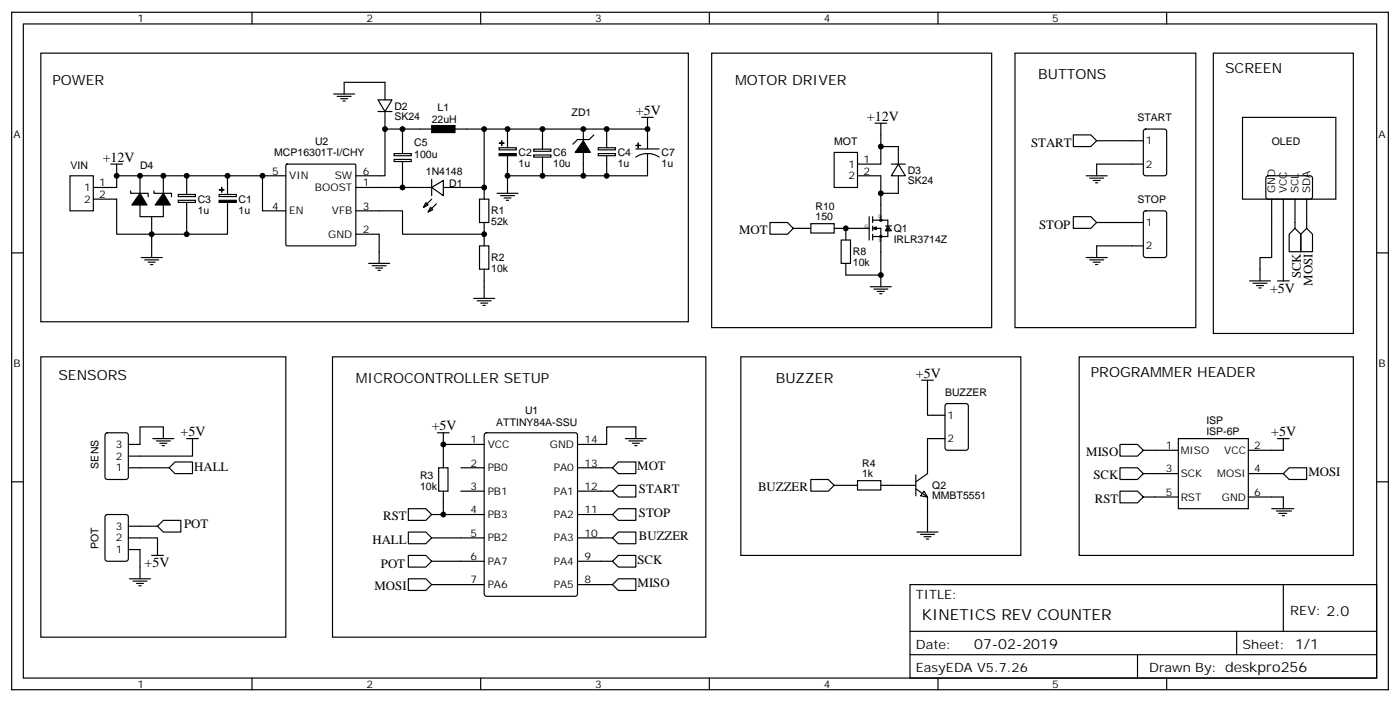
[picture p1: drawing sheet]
<svg xmlns="http://www.w3.org/2000/svg" width="423mm" height="212mm" viewBox="0 0 423 212" stroke-linecap="round" stroke-linejoin="round" font-family="sans-serif">
<g fill="none" stroke="#000" stroke-width=".35">
<path d="M3.5 3.7h416.3v204.6h-416.3zM7.1 7.2h409.2v197.6h-409.2zM12.3 16.1h195.8v81.1h-195.8zM76.2 3.7v3.5M145.3 3.7v3.5M214.5 3.7v3.5M215.2 16.1h84.7v82.9h-84.7zM283.6 3.7v3.5M306.9 16.1h54.7v82.9h-54.7zM352.8 3.7v3.5M366.9 16.1h42.3v84.6h-42.3zM100.9 28.4h6.3"/>
<path d="M102 29.1h4.2M103 29.8h2.1M103.7 30.5h.7M104.1 28.4v-3.5h12.3v5.3M114.3 30.2h4.2l-2.1 3.5zM114.3 33.7h4.2M116.4 33.7v5.3M121.7 39v7.4M130.5 39h-14.1v14.1h-8.8M137.6 39h8.8M153.5 39v5.6M164 39v6"/>
<path d="M176.4 39v3.5M183.4 39v5.6M194 35.5h3.6M195.8 39h-49.4v17.6h-12.3M195.8 35.5v9.5M264.6 37.2h3.5M266.3 37.2v12.4h-7M346 39.2l.4-.2h5.7l.6 .4 .1 13-.5 .6-5.9 .1-.6-.5-.1-12.9zM375.7 35.5h28.2v24.6h-28.2zM21.2 53.1h7v10.6h-7zM28.2 56.6h7.1v-3.5h44.1v10.6h7M33.5 49.6h3.5"/>
<path d="M35.3 49.6v3.5M39.5 57.7v.7h5.3v1M42.3 53.1v5.3M46.6 57.7v.7h5.3v1M49.4 53.1v5.3M53.9 58.7h5.2v.7h-5.2zM56.4 53.1v5.6M66.3 58.7h5.1v.7h-5.1zM68.8 53.1v5.6M79.4 53.1h7M86.5 49.7l.3-.1h20.4l.3 .1 .1 24.2-.2 .3-20.6 .1-.3-.2zM107.6 56.6h22.9"/>
<path d="M119.2 48.2h5.2v.6h-5.2zM119.2 46.4h5.2v.6h-5.2zM121.7 48.9v7.7M130.5 56.6l3.6-2.1v4.6zM130.5 54.2v4.9M146.4 56.6v3.5M150.3 58.4h6.3M150.9 44.6h5.2v.7h-5.2zM151.3 59.1h4.3M152.4 59.8h2.1M153.5 47.1v6M161.4 45h5.2v.7h-5.2z"/>
<path d="M161.4 46.8h5.2v.6h-5.2zM164 47.4v5.7M176.4 46v7.1M179.6 40.7l-1.4 1.5h-3.6l-1.4 1.4M180.9 46.4h5.2v.6h-5.2zM180.9 44.6h5.2v.7h-5.2zM183.4 47.1v6M192.3 45h7M195.8 46.4l1.8 .2 1.7 .8M195.8 46.4l-1.9 .2-1.6 .8M195.8 46.4v6.7h-42.3v5.3M252.2 46h7.1v10.6h-7.1z"/>
<path d="M259.3 53.1h7v5.3M266.3 44.3h5.3v5.3M269.5 49.6h4.3M271.6 49.6l2.2 3.5h-4.3zM271.6 53.1v5.3h-5.3v8.1M324.6 40.7h5.2l1.8 1.8-1.8 1.8h-5.2zM328.4 53.1h6.4M329.5 53.8h4.2M330.6 54.5h2.1M331.3 55.2h.7M331.6 42.5h14.1M345.7 49.6h-14.1v3.5"/>
<path d="M383 53.3l.5-.2h12.9l.5 .7-.1 5.9-.6 .4h-13l-.4-.7v-5.6zM3.5 76.4h3.6M28.2 60.1h7.1v10.6h10.6v7.1M42.3 61.9v3.5h7.1v-3.5M42.7 77.8h6.3M43.7 78.5h4.3M44.8 79.2h2.1M45.5 79.9h.7M53.9 60.5h5.2v.6h-5.2zM56.4 61.2v9.5M68.8 61.2v9.5h-22.9v-5.3M107.6 63.7h14.1v7h24.7"/>
<path d="M107.6 70.7h7.1v8.9M111.5 79.6h6.3M128.8 61.2l.7 .7-1.4 .7zM130.2 62.6l.7 .7-1.4 .7zM130.5 60.1l-2.4 2.5M131.9 61.6l-2.4 2.4M145 60.1h2.8v7.1h-2.8zM145 74.3h2.8v7h-2.8zM146.4 67.2v7.1M153.1 60.5h.7M232.8 67.2h5.3l1.8 1.8-1.8 1.7h-5.3zM239.9 69h5.3"/>
<path d="M245.2 67.6h7v2.8h-7zM252.2 69h10.6M254.4 72.5h2.8v7.1h-2.8zM255.8 69v3.5M262.8 65.4v7.1M263.9 66.5h4.6v4.9h-4.6M263.9 65.4v1.8M263.9 68.3v1.4M263.9 70.7v1.8M264.2 69h2.1v14.1h-10.5v-3.5M264.2 69l.7 .3M264.6 69l.3 .3"/>
<path d="M264.9 68.6l-1 .4 1 .3M264.9 68.6v.7M264.9 68.6l-.7 .4M267.8 68.3h1.7M268.5 68.3l1 1.4h-1.7zM268.5 69l.3 .7M268.5 69l-.4 .7M268.5 69l.3 .3M268.5 69l-.4 .3M324.6 65.4h5.2l1.8 1.8-1.8 1.8h-5.2zM328.4 77.8h6.4M329.5 78.5h4.2"/>
<path d="M330.6 79.2h2.1M331.3 79.9h.7M331.6 67.2h14.1M345.7 74.3h-14.1v3.5M346 63.9l.4-.2h5.7l.6 .4 .1 13-.5 .6-5.9 .1-.6-.5-.1-12.9zM384.5 60.1v17.7h-3.5v7M388.1 60.1v24.7M391.6 69l1.7 1.7v5.3h-3.5v-5.3zM391.6 60.1v8.9M393.3 70.7l1.8-1.7 1.8 1.7v5.3h-3.6zM395.1 60.1v8.9M416.3 76.4h3.5"/>
<path d="M112.5 80.3h4.3M113.6 81h2.1M114.3 81.7h.7M143.2 90.1h6.4M144.3 90.8h4.2M145.3 91.5h2.2M146 92.3h.8M146.4 81.3v8.8M263.2 86.6h6.3M264.2 87.3h4.3M265.3 88h2.1M266 88.7h.7"/>
<path d="M266.3 83.1v3.5M377.8 84.8h6.4M378.9 85.5h4.2M379.9 86.3h2.2M380.6 87h.8M386.3 84.8h3.5M12.3 107.8h74.1v84.6h-74.1zM100.5 107.8h112.9v84.6h-112.9zM224 107.8h84.7v59.9h-84.7zM278.7 114.8h3.5M280.5 114.8v10.6h5.3M326.3 107.8h82.9v59.9h-82.9z"/>
<path d="M32 130.9l.5-.2h5.6l.7 .4v13l-.5 .7h-5.8l-.7-.4-.1-13zM46.2 132.5h6.4M47.3 133.2h4.2M48.3 133.9h2.1M49 134.6h.7M49.4 132.5v-3.6h-7.1v5.3h-3.5M56.4 132.5h3.6M58.2 132.5v5.3h-19.4M132.3 130.7h3.5M134.1 130.7v3.5M146.4 134.2h-12.3v7.1M146.6 130.9l.5-.2h26.8l.7 .4v48.3l-.4 .6-27.1 .1-.6-.5-.1-48.2z"/>
<path d="M189.1 132.5h6.3M190.1 133.2h4.3M191.2 133.9h2.1M191.9 134.6h.7M192.3 132.5v-3.6h-8.9v5.3h-8.8M285.8 132.5h-5.3v10.6l-3.6 2.4M286 122.1l.5-.2h5.6l.7 .4v13l-.5 .6-5.8 .1-.7-.5v-12.9zM338.7 134.2h5.3l1.7 1.8-1.7 1.8h-5.3zM345.7 136h10.6M356.3 132.5h21.2v21.1h-21.2zM386.3 132.5h3.5M388.1 132.5v3.5h-10.6"/>
<path d="M3.5 145.5h3.6M32 155.6l.5-.2h5.6l.7 .4v13l-.5 .7h-5.8l-.7-.5-.1-12.9zM38.8 141.3h12.4M38.8 158.9h8.8M49.4 157.2h5.3v3.5h-5.3l-1.8-1.8zM51.2 141.3l1.7-1.8h5.3v3.6h-5.3zM123.5 153.6h5.3l1.7 1.8-1.7 1.8h-5.3zM130.5 155.4h3.6M132.6 141.3h2.9v7h-2.9zM134.1 148.3v7.1h12.3M139.3 148.3h7.1M139.3 141.3h7.1"/>
<path d="M174.6 155.4h10.6M174.6 148.3h10.6M174.6 141.3h10.6M185.2 141.3l1.8-1.8h5.3v3.6h-5.3zM185.2 148.3l1.8-1.7h5.3v3.5h-5.3zM185.2 155.4l1.8-1.8h5.3v3.6h-5.3zM245.2 144.8h5.3l1.7 1.8-1.7 1.7h-5.3zM252.2 146.6h7.1M259.3 145.2h7v2.8h-7zM266.3 146.6h10.6M276.9 147.6l3.6 2.5v10.6M276.9 143.4v6.4"/>
<path d="M279.4 148.3l1.1 1.8-2.2-.3zM338.7 141.3h5.3l1.7 1.8-1.7 1.7h-5.3zM338.7 148.3h5.3l1.7 1.8-1.7 1.8h-5.3zM345.7 143.1h10.6M345.7 150.1h10.6M377.5 150.1h10.6v3.5M377.5 143.1h10.6M384.5 153.6h6.7M385.9 154.3h4.6M386.6 155h2.5M387.7 155.8h.7M389.8 141.3h5.3v3.5h-5.3l-1.7-1.7z"/>
<path d="M416.3 145.5h3.5M38.8 162.5h8.8v5.2M38.8 166h3.5v8.8M39.2 174.8h6.3M40.2 175.5h4.2M41.3 176.2h2.1M42 176.9h.7M45.9 167.7h3.5M123.5 160.7h5.3l1.7 1.8-1.7 1.7h-5.3zM123.5 167.7h5.3l1.7 1.8-1.7 1.8h-5.3zM123.5 174.8h5.3l1.7 1.8-1.7 1.7h-5.3zM130.5 162.5h15.9"/>
<path d="M130.5 169.5h15.9M130.5 176.6h15.9M174.6 162.5h10.6M174.6 169.5h10.6M174.6 176.6h10.6M185.2 176.6l1.8-1.8h5.3v3.5h-5.3zM185.2 169.5l1.8-1.8h5.3v3.6h-5.3zM185.2 162.5l1.8-1.8h5.3v3.5h-5.3zM275.2 176.6h141.1v28.2h-141.1zM277.3 160.7h6.3M278.3 161.4h4.3M279.4 162.1h2.1"/>
<path d="M280.1 162.8h.7M388.1 176.6v14.1M275.2 190.7h141.1M275.2 197.7h141.1M344 197.7v7.1M373.9 190.7v7M76.2 204.8v3.5M145.3 204.8v3.5M214.5 204.8v3.5M283.6 204.8v3.5M352.8 204.8v3.5"/>
<circle cx="266.3" cy="66.5" r=".35"/>
<circle cx="266.3" cy="71.4" r=".35"/>
</g>
<path d="M130.5 37.9h7.1v2.1h-7.1zM66.3 57.3l1.4 .1zM67 56.6l.1 1.4zM150.9 46.4h5.2v.6h-5.2zM151 43.2l1.4 .1zM151.7 42.5v1.4zM176.4 42.5l2.1 3.5h-4.6zM192.3 43.9l1.4 .1zM193 43.2v1.4zM42.3 58.4l2.1 3.5h-4.5zM49.4 58.4l2.1 3.5h-4.6zM66.3 60.5h5.1v.6h-5.1z" fill="#000" stroke="#000" stroke-width=".35"/>
<g fill="#000">
<circle cx="116.4" cy="39" r=".88"/>
<circle cx="121.7" cy="39" r=".88"/>
<circle cx="146.4" cy="39" r=".88"/>
<circle cx="153.5" cy="39" r=".88"/>
<circle cx="164" cy="39" r=".88"/>
<circle cx="176.4" cy="39" r=".88"/>
<circle cx="183.4" cy="39" r=".88"/>
<circle cx="195.8" cy="39" r=".88"/>
<circle cx="35.3" cy="53.1" r=".88"/>
<circle cx="42.3" cy="53.1" r=".88"/>
<circle cx="49.4" cy="53.1" r=".88"/>
<circle cx="56.4" cy="53.1" r=".88"/>
<circle cx="68.8" cy="53.1" r=".88"/>
<circle cx="79.4" cy="53.1" r=".88"/>
<circle cx="121.7" cy="56.6" r=".88"/>
<circle cx="146.4" cy="56.6" r=".88"/>
<circle cx="153.5" cy="53.1" r=".88"/>
<circle cx="164" cy="53.1" r=".88"/>
<circle cx="176.4" cy="53.1" r=".88"/>
<circle cx="183.4" cy="53.1" r=".88"/>
<circle cx="266.3" cy="44.3" r=".88"/>
<circle cx="266.3" cy="58.4" r=".88"/>
<circle cx="45.9" cy="70.7" r=".88"/>
<circle cx="56.4" cy="70.7" r=".88"/>
<circle cx="146.4" cy="70.7" r=".88"/>
<circle cx="255.8" cy="69" r=".88"/>
<circle cx="266.3" cy="83.1" r=".88"/>
<circle cx="134.1" cy="134.2" r=".88"/>
<circle cx="134.1" cy="155.4" r=".88"/>
</g>
<text font-size="4.6" x="278.7" y="187.1">KINETICS REV COUNTER</text>
<g font-size="4.2">
<text x="314" y="23.9">BUTTONS</text>
<text x="370.4" y="22.1">SCREEN</text>
<text x="15.9" y="25.7">POWER</text>
<text x="222.2" y="25.6">MOTOR DRIVER</text>
<text x="192.3" y="34.7">+5V</text>
<text x="262.1" y="36.5">+12V</text>
<text x="31" y="48.9">+12V</text>
<text x="384" y="88.4">+5V</text>
<text x="329.8" y="113.8">PROGRAMMER HEADER</text>
<text x="17.6" y="114.8">SENSORS</text>
<text x="107.6" y="115.6">MICROCONTROLLER SETUP</text>
<text x="234.6" y="115.5">BUZZER</text>
<text x="276.9" y="114.1">+5V</text>
<text x="54.6" y="131.7">+5V</text>
<text x="130.5" y="130">+5V</text>
<text x="384.4" y="131.7">+5V</text>
<text x="43.7" y="171.4">+5V</text>
<text x="294.6" y="196">07-02-2019</text>
</g>
<g font-size="3.9">
<text x="311.8" y="44.3">START</text>
<text x="223.5" y="70.8">MOT</text>
<text x="314.2" y="69">STOP</text>
<text x="393.4" y="84" transform="rotate(-90 393.4 84)">SCK</text>
<text x="396.9" y="86.2" transform="rotate(-90 396.9 86.2)">MOSI</text>
<text x="328.5" y="137.8">MISO</text>
<text x="58.7" y="142.1">HALL</text>
<text x="192.7" y="142.1">MOT</text>
<text x="395.6" y="143.8">MOSI</text>
<text x="193.2" y="149">START</text>
<text x="229.2" y="148.4">BUZZER</text>
<text x="330.6" y="144.8">SCK</text>
<text x="331.1" y="151.9">RST</text>
<text x="55.7" y="159.5">POT</text>
<text x="115.9" y="157.2">RST</text>
<text x="193.2" y="156.1">STOP</text>
<text x="112.6" y="164.2">HALL</text>
<text x="193.2" y="163.1">BUZZER</text>
<text x="115.2" y="171.4">POT</text>
<text x="192.7" y="170.3">SCK</text>
<text x="113.3" y="178.3">MOSI</text>
<text x="192.8" y="177.3">MISO</text>
<text x="276.9" y="180.8">TITLE:</text>
<text x="390.2" y="185.7">REV: 2.0</text>
<text x="276.9" y="196">Date:</text>
<text x="375.7" y="196">Sheet: 1/1</text>
<text x="276.9" y="203">EasyEDA V5.7.26</text>
<text x="347.5" y="203">Drawn By: deskpro256</text>
</g>
<g font-size="3.2">
<text x="41.6" y="6.7">1</text>
<text x="110.8" y="6.7">2</text>
<text x="179.9" y="6.7">3</text>
<text x="249.1" y="6.7">4</text>
<text x="318.2" y="6.7">5</text>
<text x="119.2" y="33.1">D2</text>
<text x="132.3" y="33.5">L1</text>
<text x="172.9" y="34.9">ZD1</text>
<text x="4.1" y="41.8">A</text>
<text x="119.2" y="36.2">SK24</text>
<text x="130.5" y="37">22uH</text>
<text x="344" y="36.7">START</text>
<text x="416.8" y="41.8">A</text>
<text x="82.9" y="47.2">MCP16301T-I/CHY</text>
<text x="95.3" y="43.7">U2</text>
<text x="125.2" y="47.6">100u</text>
<text x="125.2" y="44.1">C5</text>
<text x="156.8" y="47.2">C2</text>
<text x="167.3" y="47.2">C6</text>
<text x="186.8" y="47.2">C4</text>
<text x="200" y="47.2">C7</text>
<text x="252.2" y="43.8">MOT</text>
<text x="346.4" y="43.6">1</text>
<text x="384.5" y="43.7">OLED</text>
<text x="21.3" y="51.2">VIN</text>
<text x="42.3" y="51.2">D4</text>
<text x="82.3" y="52.7">5</text>
<text x="109.7" y="52.7">6</text>
<text x="128.8" y="52.9">1N4148</text>
<text x="156.8" y="50.4">1u</text>
<text x="167.3" y="50.3">10u</text>
<text x="186.8" y="50.4">1u</text>
<text x="200" y="50.4">1u</text>
<text x="256.6" y="50.6">1</text>
<text x="261.1" y="49.2">1</text>
<text x="261.1" y="52.7">2</text>
<text x="274.5" y="52.4">D3</text>
<text x="346.4" y="50.6">2</text>
<text x="25.5" y="57.7">1</text>
<text x="30" y="56.3">1</text>
<text x="30" y="59.8">2</text>
<text x="87.5" y="54.2">VIN</text>
<text x="95.2" y="57.7">BOOST</text>
<text x="101.2" y="54.2">SW</text>
<text x="109.7" y="56.3">1</text>
<text x="135.8" y="56.4">D1</text>
<text x="256.6" y="54.2">2</text>
<text x="274.5" y="55.7">SK24</text>
<text x="385.6" y="58.4" transform="rotate(-90 385.6 58.4)">GND</text>
<text x="389.1" y="58.4" transform="rotate(-90 389.1 58.4)">VCC</text>
<text x="392.6" y="58.4" transform="rotate(-90 392.6 58.4)">SCL</text>
<text x="396.2" y="58.4" transform="rotate(-90 396.2 58.4)">SDA</text>
<text x="25.5" y="61.2">2</text>
<text x="59.8" y="64.5">1u</text>
<text x="59.8" y="61.3">C3</text>
<text x="72.1" y="64.5">1u</text>
<text x="72.1" y="61.3">C1</text>
<text x="82.3" y="63.3">4</text>
<text x="87.5" y="64.7">EN</text>
<text x="100.4" y="64.7">VFB</text>
<text x="109.7" y="63.3">3</text>
<text x="148.5" y="64.7">R1</text>
<text x="246.6" y="63.3">R10</text>
<text x="344" y="61.4">STOP</text>
<text x="99.3" y="71.8">GND</text>
<text x="109.7" y="70.4">2</text>
<text x="148.5" y="67.9">52k</text>
<text x="246.6" y="66.5">150</text>
<text x="270.2" y="70.1">Q1</text>
<text x="346.4" y="68.3">1</text>
<text x="257.9" y="77.2">R8</text>
<text x="270.2" y="73.3">IRLR3714Z</text>
<text x="346.4" y="75.3">2</text>
<text x="148.5" y="82">10k</text>
<text x="148.5" y="78.8">R2</text>
<text x="257.9" y="80.4">10k</text>
<text x="4.1" y="110.9">B</text>
<text x="416.8" y="110.9">B</text>
<text x="285.8" y="119.6">BUZZER</text>
<text x="158.8" y="124.9">U1</text>
<text x="150.1" y="128.8">ATTINY84A-SSU</text>
<text x="286.5" y="126.5">1</text>
<text x="364.8" y="131.4">ISP-6P</text>
<text x="364.8" y="128.2">ISP</text>
<text x="35" y="135.3">3</text>
<text x="142.3" y="133.9">1</text>
<text x="147.5" y="135.3">VCC</text>
<text x="166.3" y="135.3">GND</text>
<text x="176.7" y="133.9">14</text>
<text x="286.5" y="133.5">2</text>
<text x="352.5" y="135.6">1</text>
<text x="357" y="137.1">MISO</text>
<text x="370.2" y="137.1">VCC</text>
<text x="379.2" y="135.6">2</text>
<text x="29.8" y="141.5" transform="rotate(-90 29.8 141.5)">SENS</text>
<text x="35" y="142.3">1</text>
<text x="35" y="138.8">2</text>
<text x="142.3" y="140.9">2</text>
<text x="147.5" y="142.3">PB0</text>
<text x="167.5" y="142.3">PA0</text>
<text x="176.7" y="140.9">13</text>
<text x="260.7" y="141.2">R4</text>
<text x="352.5" y="142.7">3</text>
<text x="379.2" y="142.7">4</text>
<text x="127" y="148.1">10k</text>
<text x="127" y="144.6">R3</text>
<text x="142.3" y="148">3</text>
<text x="147.5" y="149.4">PB1</text>
<text x="167.5" y="149.4">PA1</text>
<text x="176.7" y="148">12</text>
<text x="260.7" y="144.1">1k</text>
<text x="281.9" y="147.8">Q2</text>
<text x="352.5" y="149.8">5</text>
<text x="357" y="144.1">SCK</text>
<text x="368.1" y="144.1">MOSI</text>
<text x="379.2" y="149.8">6</text>
<text x="142.3" y="155">4</text>
<text x="176.7" y="155">11</text>
<text x="281.9" y="150.7">MMBT5551</text>
<text x="357" y="151.2">RST</text>
<text x="369.5" y="151.2">GND</text>
<text x="35" y="160">3</text>
<text x="147.5" y="156.5">PB3</text>
<text x="167.5" y="156.5">PA2</text>
<text x="29.8" y="165.8" transform="rotate(-90 29.8 165.8)">POT</text>
<text x="35" y="167">1</text>
<text x="35" y="163.5">2</text>
<text x="142.3" y="162.1">5</text>
<text x="147.5" y="163.5">PB2</text>
<text x="167.5" y="163.5">PA3</text>
<text x="176.7" y="162.1">10</text>
<text x="142.3" y="169.2">6</text>
<text x="147.5" y="170.6">PA7</text>
<text x="167.5" y="170.6">PA4</text>
<text x="176.7" y="169.2">9</text>
<text x="142.3" y="176.2">7</text>
<text x="147.5" y="177.6">PA6</text>
<text x="167.5" y="177.6">PA5</text>
<text x="176.7" y="176.2">8</text>
<text x="41.6" y="207.8">1</text>
<text x="110.8" y="207.8">2</text>
<text x="179.9" y="207.8">3</text>
<text x="249.1" y="207.8">4</text>
<text x="318.2" y="207.8">5</text>
</g>
<g font-size="1.4">
<text x="265.6" y="65.8">D</text>
<text x="261.4" y="69">G</text>
<text x="265.6" y="73.2">S</text>
</g>
</svg>
